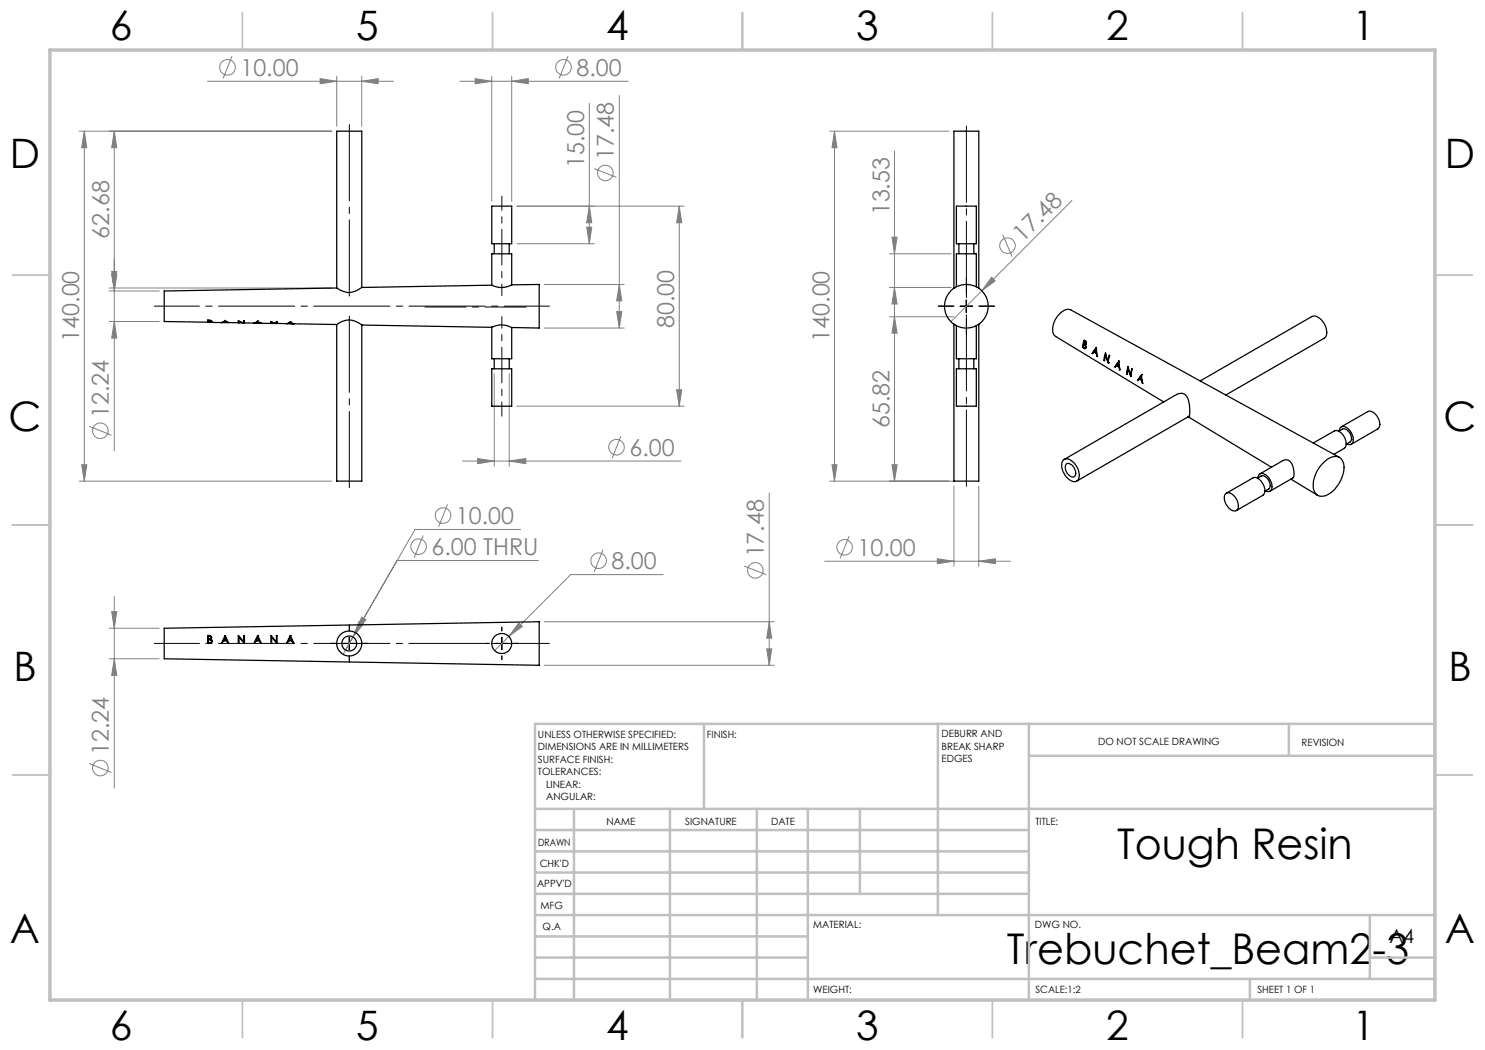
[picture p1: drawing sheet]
<svg xmlns="http://www.w3.org/2000/svg" width="297mm" height="210mm" viewBox="0 0 297 210" stroke-linecap="round" stroke-linejoin="round" font-family="sans-serif">
<g fill="none" stroke="#808080" stroke-width=".2">
<path d="M41.5 16.3h37.2M46.4 11.2l-1.8 4.5M64 15.7l3.3 .6-3.3 .4zM67.3 15.2v10.1M72.4 16.3l3.2-.6v1zM72.4 15.2v10.1M92 16.3h33.6M95 15.7l3.4 .6-3.4 .4zM98.4 15.2v25M102.3 16.3l3.4-.6v1zM102.3 15.2v25M113.6 11.2l-1.8 4.5"/>
<path d="M123.9 19.1v46.5M15.8 26.2h50.6M16.9 26.2l.5 3.4h-1.1zM16.9 26.2v70M22.9 26.2l.5 3.4h-1.1zM22.9 26.2v64M117.9 20.7v28M118.9 33.7l4.4 1.8M165.9 26.2h23.9M166.9 26.2l.5 3.4h-1zM166.9 26.2v70M178.9 30.2v66"/>
<path d="M21.8 57.6h44.6M21.8 58.2h10.1M22.3 54.3h1.1l-.5 3.3zM22.3 54.9h1.1l-.5 3.3zM103.4 48.7h15.5M108.8 56.9h16M117.3 45.4h1.1l-.5 3.3zM117.9 41.2l.5 3.3h-1.1zM123.9 56.9l.5 3.3h-1.1zM135.9 41.2l.4 3.3h-1zM135.9 41.2v40M136.8 41.2h-33.4"/>
<path d="M177.9 50.8h12.4M177.9 57.5h12.4M178.4 47.4h1l-.5 3.4zM178.9 57.5l.5 3.3h-1zM198.3 55.4l.7 .8-2.6 2zM200.6 46.9l1.8 4.4M214.4 40.1l-24.2 24.2M21.8 64.3h10.1M22.9 64.3l.5 3.3h-1.1zM98.8 74.7v18.5M101.8 74.7v18.5M108.8 65.6h16"/>
<path d="M123.3 62.3h1.1l-.5 3.3zM135.3 78h1l-.4 3.2zM177.9 63.4h12.9M178.9 63.4l.5 3.2h-1zM15.8 96.2h50.6M16.3 92.9h1.1l-.5 3.3zM17.9 85.3l4.4 1.8M92.5 92.2h43.7M95.5 91.7l3.3 .5-3.3 .5zM101.8 92.2l3.4-.5v1zM103.4 81.2h33.4M124.2 87.2l-1.8 4.5"/>
<path d="M153.8 98.6v34.5M165.9 96.2h24.9M166.4 92.9h1l-.5 3.3zM178.4 92.9h1l-.5 3.3zM190.8 97.3v15.9M195.8 97.3v15.9M22.9 119.3v38.3M84.6 107.1l-1.8 4.4M89.5 100.9l-1.8 4.4M104.1 105.9h-21.1l-11.9 20.6M107.7 112.1h-28.3l-10.3 17.9M120.6 109.9l-1.7 4.5"/>
<path d="M132.6 114.9h-18.5l-15.2 15.2M148.8 113.2l4.5 1.8M164.9 112.2h37.2M169.8 107.2l-1.8 4.5M187.5 111.8l3.3 .4-3.3 .5zM195.8 112.2l3.3-.4v.9zM21.8 125.7h10.1M21.8 131.8h10.1M22.3 122.3h1.1l-.5 3.4zM22.9 131.8l.5 3.3h-1.1zM71.1 126.5l-2.5 4.4M71.8 124.3l.9 .5-2.1 2.6z"/>
<path d="M72.3 123.4l.9 .5-2.1 2.6zM103.8 124.6l.7 .7-2.7 2zM108.8 124.3h46M108.8 133.1h46M153.4 129.8h.9l-.5 3.3zM153.8 124.3l.5 3.3h-.9zM17.9 152.7l4.4 1.8"/>
<circle cx="45.5" cy="13.5" r="1.55"/>
<circle cx="112.7" cy="13.5" r="1.55"/>
<circle cx="121.1" cy="34.6" r="1.55"/>
<circle cx="201.5" cy="49.1" r="1.55"/>
<circle cx="20.1" cy="86.1" r="1.55"/>
<circle cx="123.3" cy="89.5" r="1.55"/>
<circle cx="83.7" cy="109.3" r="1.56"/>
<circle cx="88.6" cy="103.1" r="1.55"/>
<circle cx="119.7" cy="112.1" r="1.55"/>
<circle cx="151.1" cy="114.1" r="1.56"/>
<circle cx="168.9" cy="109.5" r="1.56"/>
<circle cx="20.1" cy="153.6" r="1.55"/>
</g>
<path d="M109.9 61.2h-79M109.9 128.7h-79" fill="none" stroke="#000" stroke-width=".2" stroke-dasharray="15.2 1.3 1.3 1.3" stroke-dashoffset="6.2"/>
<path d="M100.4 71.7v-8.4" fill="none" stroke="#000" stroke-width=".2" stroke-dasharray="15.2 1.3 1.3 1.3" stroke-dashoffset="13"/>
<path d="M100.4 59.1v-8.4" fill="none" stroke="#000" stroke-width=".2" stroke-dasharray="15.2 1.3 1.3 1.3" stroke-dashoffset="12.9"/>
<g fill="none" stroke="#000" stroke-width=".2" stroke-dasharray="15.2 1.3 1.3 1.3">
<path d="M100.4 50.7v-2M193.3 58.7v-3.1M100.4 71.7v2M190.8 61.2h-3.1M193.3 63.7v3.1M195.8 61.2h3.1M67.4 128.7h-1.3M69.9 126.2v-1.3M69.9 131.2v1.2M72.4 128.7h1.2M97.9 128.7h-.8M100.4 126.2v-.8"/>
<path d="M100.4 131.2v.7M102.9 128.7h.7"/>
</g>
<path d="M100.4 48.7v-9.5M100.4 83.2v-9.5" fill="none" stroke="#000" stroke-width=".2" stroke-dasharray="15.2 1.3 1.3 1.3" stroke-dashoffset="12.4"/>
<path d="M69.9 59.9v-35.7M69.9 62.5v35.7" fill="none" stroke="#000" stroke-width=".2" stroke-dasharray="15.2 1.3 1.3 1.3" stroke-dashoffset="-.7"/>
<path d="M105.2 61.4h-20.2" fill="none" stroke="#000" stroke-width=".2" stroke-dasharray="15.2 1.3 1.3 1.3" stroke-dashoffset="7"/>
<path d="M193.3 60.5v-36.3M193.3 98.2v-36.2" fill="none" stroke="#000" stroke-width=".2" stroke-dasharray="15.2 1.3 1.3 1.3" stroke-dashoffset="-1"/>
<path d="M193.3 60v2.5M192 61.2h2.5M68.6 128.7h2.5M69.8 127.5v2.5M99.1 128.7h2.5M100.4 127.5v2.5" fill="none" stroke="#000" stroke-width=".2"/>
<g fill="none" stroke="#c0c0c0" stroke-width=".35">
<path d="M48.5 2.5v7.5M98.5 2.5v7.5M148.5 2.5v7.5M198.5 2.5v7.5M248.5 2.5v7.5M2.5 55h7.5M287 55h7.5M2.5 105h7.5M287 105h7.5M2.5 155h7.5M287 155h7.5M48.5 200v7.5"/>
<path d="M98.5 200v7.5M148.5 200v7.5M198.5 200v7.5M248.5 200v7.5"/>
</g>
<g fill="none" stroke="#c0c0c0" stroke-width=".5">
<path d="M140.8 144.8v17M187.6 144.8v38.2M205.8 144.8v55.2M205.8 151.2h81.2M257.8 144.8v6.4M287 144.8h-180v55.2M107 161.8h180M107 178.8h98.8M107 174.5h98.8M107 170.3h98.8M107 166h98.8M114.8 161.8v38.2"/>
<path d="M134 161.8v38.2M151.4 161.8v38.2M161.6 161.8v38.2M172 161.8v17M107 195.8h180M107 191.5h54.6M107 187.3h54.6M107 183h180M250 195.8v4.2M274 191.5h13M274 183v12.8"/>
</g>
<path d="M10 10h277v190h-277z" fill="none" stroke="#c0c0c0" stroke-width=".7"/>
<g fill="#808080">
<path d="M198.3 55.4l.7 .8-2.6 2z"/>
<path d="M72.4 16.3l3.2-.6v1zM64 15.7l3.3 .6-3.3 .4zM102.3 16.3l3.4-.6v1zM95 15.7l3.4 .6-3.4 .4z"/>
<path d="M95.5 91.7l3.3 .5-3.3 .5zM101.8 92.2l3.4-.5v1zM72.3 123.4l-1.2 3.1 2.1-2.6zM71.8 124.3l-1.2 3.1 2.1-2.6zM103.8 124.6l-2 2.7 2.7-2zM187.5 111.8l3.3 .4-3.3 .5zM195.8 112.2l3.3-.4v.9z"/>
<path d="M117.3 45.4h1.1l-.5 3.3zM117.9 41.2l.5 3.3h-1.1z"/>
<path d="M16.9 26.2l.5 3.4h-1.1zM16.3 92.9h1.1l-.5 3.3zM22.9 26.2l.5 3.4h-1.1zM22.3 54.3h1.1l-.5 3.3zM22.3 54.9h1.1l-.5 3.3zM22.9 64.3l.5 3.3h-1.1zM135.9 41.2l.4 3.3h-1zM135.3 78h1l-.4 3.2zM123.9 56.9l.5 3.3h-1.1zM123.3 62.3h1.1l-.5 3.3zM22.3 122.3h1.1l-.5 3.4zM22.9 131.8l.5 3.3h-1.1zM153.8 124.3l.5 3.3h-.9zM153.4 129.8h.9l-.5 3.3zM166.9 26.2l.5 3.4h-1zM166.4 92.9h1l-.5 3.3zM178.4 47.4h1l-.5 3.4zM178.9 57.5l.5 3.3h-1zM178.9 63.4l.5 3.2h-1zM178.4 92.9h1l-.5 3.3z"/>
</g>
<g fill="none" stroke="#000" stroke-width=".25">
<path d="M72.4 57.5v-31.3h-5.1v31.4l-34.5 .6v6.1l8.7 .1M72.4 57.5a3.7 3.7 0 0 1-5 .1M98.4 41.2h3.9v7.5h-3.9zM98.4 57l-26 .5M98.8 48.7v2.1M101.8 48.7v2.1M102.3 57l5.5-.1v8.7l-5.5-.1M102.3 57a4.3 4.3 0 0 1-3.9 0M102.3 57v-6.2h-3.9v6.2M190.8 57.7v-31.5h5v31.5M191.3 57.4v-6.6h4v6.6M191.3 41.2h4v7.5h-4z"/>
<path d="M191.8 48.7v2.1M194.8 48.7v2.1M41.5 64.4l.4 .1M41.7 64.1h.1M41.7 64.3h.1M41.7 64.1v.2M41.7 64.4h.6M41.7 64.3v.1M41.7 64.4h.4M41.8 64.1l.4 .1M41.8 64.1h.1M41.9 64.5h2.4"/>
<path d="M42.1 64.4h.2M42.1 64.3v.1M42.2 64.3l.2 .1-.5 .1M42.2 64.3l.1-.1-.1-.1-.7-.1v.4M42.2 64.3h.1M42.2 64.2l-.5 .1M42.2 64.1v.1M42.3 64.4h.1M44.3 64.5l.4-.1 .3-.3 .8 .4M44.3 64.5h1.5M44.7 64.5h-.3M44.7 64.5h.7"/>
<path d="M44.7 64.4v.1M44.7 64.4h.6M44.7 64.3v.1M45 64.3l.3 .1M45 64.3l-.3 .1M45 64.1v.2M45.3 64.3v.1M45.4 64.5h.2M45.4 64.4v.1M45.8 64.5h1.9M47.7 64.5v-.3l1.1 .3v-.3h.1v.4M47.7 64.5h.1"/>
<path d="M47.8 64.3v.2M47.8 64.3l1.1 .3M47.8 64.5l1.1 .1M47.8 64.2v.1M48.9 64.6h.1M48.9 64.2v.4M48.9 64.6h1.9M50.9 64.6l1.2 .1M51.2 64.6h-.3M51.2 64.6h.7M51.2 64.5v.1M51.3 64.5l.5 .1"/>
<path d="M51.3 64.4v.1M51.5 64.2l.4 .3 .4 .2M51.5 64.2h.1M51.5 64.2l-.7 .4h.1M51.5 64.4l.3 .2M51.5 64.2v.2M51.5 64.4l-.2 .1M51.8 64.5v.1M51.9 64.6l.2 .1M51.9 64.5v.1M52.1 64.7h.2M52.3 64.7h1.9"/>
<path d="M54.2 64.3h.1M54.2 64.3v.4M54.2 64.7h1.2M54.2 64.3l1.1 .4v-.4h.1M54.3 64.4v.3M54.3 64.4l1.1 .3M54.3 64.3v.1M55.4 64.3v.4M55.4 64.7h1.9M57.3 64.7h.2M57.5 64.7l1.2 .1M57.7 64.7h.7"/>
<path d="M57.7 64.7h-.2M57.7 64.6v.1M57.8 64.7h.5M57.8 64.6v.1M58.1 64.4l.7 .4M58.1 64.4h.1M58.1 64.4l-.8 .3M58.1 64.5l.2 .2M58.1 64.5l-.3 .2M58.1 64.4v.1M58.3 64.6v.1M58.4 64.7l.3 .1"/>
<path d="M58.4 64.7h.1M58.7 64.8h.1M58.8 64.8l8.5 .1M67.3 64.9a3.8 3.8 0 0 1 5.1 .1v31.2h-5.1zM72.4 65l26 .4v6.3h3.9v-6.2M98.4 73.8h3.9v7.4h-3.9zM98.4 65.4a4.4 4.4 0 0 1 3.9 .1M98.8 71.7v2.1M101.8 71.7v2.1M190.8 64.8v31.4h5v-31.4M191.3 65.1v6.6h4v-6.6M191.3 73.8h4v7.4h-4z"/>
<path d="M191.8 71.7v2.1M194.8 71.7v2.1M216.5 69.5l.3-1.5a.55 .55 0 0 1 .5 .5 .55 .55 0 0 1-.2 .5l.1 .5M216.5 69.5l.3 .2M216.6 69.5h-.1M216.7 68.9v.2a.28 .28 0 0 0 0 .4 .28 .28 0 0 0 .4 0M216.7 68.9v.1M216.7 69l.3 .1M216.9 68.8l-.2 .1M216.9 68.3l.1 .1M216.9 68.3l-.1 .5 .2 .1 .2-.2M216.9 68.9l-.2 .1"/>
<path d="M217 69.1l.1 .4M217 68.4l.2 .3M217 68.1l-.1 .2M217.2 68.8h.1M217.2 69l-.2 .1M217.2 68.3l-.2 .1M217.2 69.5l-.1 .2h-.3M217.2 69.5l-.4 .2M217.2 69.4l-.1 .1M217.2 68.7l-.1 .2M217.3 68.6l-.1 .1M218.4 70.7l.9-1.2 .2 1.8-.1-.1"/>
<path d="M218.7 70.5l-.3 .2M218.8 70.4l-.3 .3h-.1M218.8 70.4l.5 .3M218.9 70.3l-.1 .1M219.1 69.8l-.3 .5 .4 .2M219.1 69.8l.1 .7M219.3 70.7l.1 .5M219.3 69.8h-.2M219.3 70.4l-.1 .1M219.4 70.6l-.1 .1M219.5 71.1l-.1 .1M220.9 72l-.1 .1"/>
<path d="M221.1 71l-.2 1.1h-.1M221.1 71l.6 1.6M221.1 70.6l-.3 1.5M221.1 70.6h.1M221.1 70.6l.5 1.6M221.2 70.9l-.1 .1M221.6 72.2l.3-1.2-.2 1.6M221.7 72.6h.1M221.7 72.2h-.1M223 73.4l.8-1.2 .2 1.8-.1-.1M223.2 73.2l-.2 .2M223.3 73.1l-.3 .3"/>
<path d="M223.3 73.1l.5 .3M223.4 73l-.1 .1M223.7 72.5l-.4 .5 .5 .2M223.7 72.5l.1 .7M223.8 73.4l.1 .5M223.8 72.5h-.1M223.8 73.2h.1M223.9 73.3l-.1 .1M224 73.9h-.1M225.4 74.8l.2-1.5 .5 1.6M225.5 74.7l-.1 .1M225.6 73.7l-.2 1.1"/>
<path d="M225.6 73.7l.6 1.6 .2-1.5-.1 .1-.2 1M225.7 73.7h-.1M226.2 74.9h-.1M227.7 75.9l-.2 .2M227.8 75.8l.5 .3M227.8 75.8l-.2 .3h-.1M227.9 75.7l-.1 .1M228.2 75.2l-.3 .5 .4 .2M228.2 75.2l.1 .7M228.3 75.2h-.1M228.3 74.9l.3 1.8-.1-.1M228.3 74.9h.1"/>
<path d="M228.3 74.9l-.8 1.2M228.3 76.1l.2 .5M228.4 75.9h-.1M228.4 76.1h-.1M228.5 76.6h.1M240 76.2l22.4-12.9a1.98 1.98 0 0 1 2.4 1.3 2.26 2.26 0 0 1 0 3.1l-19.7 11.3M212.6 92.1l.2-.2a1.85 1.85 0 0 1 2.2 .9 2.72 2.72 0 0 1 .5 3.3 1.66 1.66 0 0 1-2.2-.7 2.92 2.92 0 0 1-.7-3.3zM212.8 91.9l22.5-13a1.58 1.58 0 0 1 2.4 1.3 5.9 5.9 0 0 1 .1 3.1l-22.5 12.9M213.3 92.8a1.44 1.44 0 0 1 1.8 1.3 .77 .77 0 0 1 0 1 .77 .77 0 0 1-1 .2 1.93 1.93 0 0 1-.8-2.5zM232.7 80.4l-21.6-13.1a2.61 2.61 0 0 1-.1-3.3 3.3 3.3 0 0 1 3-2.1l53.9 29.6M237.6 83.4l16.7 10M245.1 98.7a1.42 1.42 0 0 1 2 .8 2.07 2.07 0 0 1 .2 2.6 1.61 1.61 0 0 1-1.9-1 1.98 1.98 0 0 1-.3-2.4z"/>
<path d="M245.3 98.6l5.3-3a1.66 1.66 0 0 1 2 1.2 1.79 1.79 0 0 1 0 2.3l-5.3 3M251.5 95.6l.7-.4a1.71 1.71 0 0 1 1.8 1.9l-.2 .6-.8 .5M251.6 95.6a.86 .86 0 0 1 .5-.9 .86 .86 0 0 1 .9 .2 2.63 2.63 0 0 1 1.2 3.2 .77 .77 0 0 1-1.1 .1M252 94.8l4.6-2.7a1.32 1.32 0 0 1 1.9 1l.2 .6a2.32 2.32 0 0 1-.1 1.9M258.2 95.8l5.3 3.3M258.6 95.6l-4.6 2.6M262.6 88.6l4.2-2.4a1.67 1.67 0 0 1 2.1 1.2 1.83 1.83 0 0 1 0 2.3l-2.1 1.2M264.7 92.6a2.91 2.91 0 0 1 3.2-1.1 3.3 3.3 0 0 1 .5 4 5.3 5.3 0 0 1-4.1 3.8 1.94 1.94 0 0 1-1.7-2.5 6.9 6.9 0 0 1 2.1-4.2zM267.8 86.2l.7-.4a1.71 1.71 0 0 1 1.8 1.9l-.2 .7-.9 .5M267.8 86.2a.94 .94 0 0 1 .7-.9 .94 .94 0 0 1 1.1 .4 2.49 2.49 0 0 1 .8 3 .77 .77 0 0 1-1.1 .1M268.3 85.4l5.2-3.1a1.91 1.91 0 0 1 2.2 1.5 1.5 1.5 0 0 1-.1 2l-5.3 3.1M32.8 125.7l75-1.4v8.8l-75-1.3z"/>
<path d="M41.5 127.1a.49 .49 0 0 1 .7 .1 .49 .49 0 0 1 0 .6 .44 .44 0 0 1 .2 .6 .44 .44 0 0 1-.5 .3h-.4zM41.7 127.9l.4 .1a.28 .28 0 0 1 .2 .3 .28 .28 0 0 1-.3 .2h-.3zM45 127.1l.8 1.6h-.2l-.2-.5h-.7l-.3 .5h-.1zM45 127.4l.3 .6h-.6zM47.7 127.1l1.1 1.3v-1.3h.1v1.6l-1.1-1.2v1.2h-.1zM51.5 127.1l.8 1.6h-.2l-.2-.5h-.7l-.3 .5h-.1zM51.5 127.1h.1M51.5 127.4l.3 .6h-.5zM54.2 127.1v1.6h.1v-1.2l1.1 1.2M54.2 127.1h.1M54.2 127.1l1.1 1.3v-1.3h.1v1.6M55.4 128.7h.1"/>
<path d="M58.1 127.1l.7 1.6h-.1l-.3-.5h-.7l-.2 .5h-.2zM58.1 127.1h.1M58.1 127.4l.2 .6h-.5z"/>
<circle cx="193.3" cy="61.3" r="4.4"/>
<circle cx="41.9" cy="127.5" r=".26"/>
<circle cx="69.8" cy="128.7" r="1.5"/>
<circle cx="69.9" cy="128.7" r="2.5"/>
<circle cx="100.3" cy="128.7" r="2.01"/>
</g>
<g font-size="8.5">
<text x="223.4" y="171.8">Tough Resin</text>
<text x="201.4" y="192.7">Trebuchet_Beam2-3</text>
</g>
<g font-size="8.1">
<text x="22" y="8">6</text>
<text x="71.2" y="8">5</text>
<text x="121.2" y="8">4</text>
<text x="171.3" y="8">3</text>
<text x="221.3" y="8">2</text>
<text x="270.5" y="8">1</text>
<text x="2" y="33.6">D</text>
<text x="289" y="33.6">D</text>
<text x="1.7" y="86.1">C</text>
<text x="288.7" y="86.1">C</text>
<text x="2.7" y="136.1">B</text>
<text x="289.7" y="136.1">B</text>
<text x="2" y="188.6">A</text>
<text x="289" y="188.6">A</text>
<text x="22" y="208">6</text>
<text x="71.2" y="208">5</text>
<text x="121.2" y="208">4</text>
<text x="171.3" y="208">3</text>
<text x="221.3" y="208">2</text>
<text x="270.5" y="208">1</text>
</g>
<g font-size="4.7" fill="#808080">
<text x="48.1" y="15.2">10.00</text>
<text x="115.3" y="15.2">8.00</text>
<text x="116.9" y="33.6" transform="rotate(-90 116.9 33.6)">15.00</text>
<text x="122.8" y="32" transform="rotate(-90 122.8 32)">17.48</text>
<text x="21.9" y="47.7" transform="rotate(-90 21.9 47.7)">62.68</text>
<text x="177.9" y="43.1" transform="rotate(-90 177.9 43.1)">13.53</text>
<text x="204.5" y="48.5" transform="rotate(-45 204.5 48.5)">17.48</text>
<text x="134.9" y="65.6" transform="rotate(-90 134.9 65.6)">80.00</text>
<text x="15.9" y="68.3" transform="rotate(-90 15.9 68.3)">140.00</text>
<text x="165.9" y="68.3" transform="rotate(-90 165.9 68.3)">140.00</text>
<text x="21.8" y="83.6" transform="rotate(-90 21.8 83.6)">12.24</text>
<text x="177.9" y="85.6" transform="rotate(-90 177.9 85.6)">65.82</text>
<text x="125.9" y="91.1">6.00</text>
<text x="91.2" y="104.8">10.00</text>
<text x="86.3" y="111">6.00 THRU</text>
<text x="122.3" y="113.8">8.00</text>
<text x="152.8" y="111.5" transform="rotate(-90 152.8 111.5)">17.48</text>
<text x="171.5" y="111.2">10.00</text>
<text x="21.8" y="151" transform="rotate(-90 21.8 151)">12.24</text>
</g>
<text font-size="3.9" x="277.9" y="188.5">A4</text>
<g font-size="2">
<text x="107.6" y="147.6">UNLESS OTHERWISE SPECIFIED:</text>
<text x="141.4" y="147.6">FINISH:</text>
<text x="188.3" y="147.5">DEBURR AND</text>
<text x="188.3" y="150">BREAK SHARP</text>
<text x="219.6" y="149">DO NOT SCALE DRAWING</text>
<text x="260.3" y="149.2">REVISION</text>
<text x="107.6" y="150.1">DIMENSIONS ARE IN MILLIMETERS</text>
<text x="107.6" y="152.6">SURFACE FINISH:</text>
<text x="107.6" y="155.1">TOLERANCES:</text>
<text x="188.3" y="152.5">EDGES</text>
<text x="109.2" y="157.6">LINEAR:</text>
<text x="109.2" y="160.1">ANGULAR:</text>
<text x="121.3" y="165">NAME</text>
<text x="137" y="164.9">SIGNATURE</text>
<text x="154.2" y="164.9">DATE</text>
<text x="207.1" y="164.9">TITLE:</text>
<text x="107.6" y="169.1">DRAWN</text>
<text x="107.9" y="173.3">CHK'D</text>
<text x="107.4" y="177.4">APPV'D</text>
<text x="108.1" y="181.8">MFG</text>
<text x="108.5" y="186">Q.A</text>
<text x="162.6" y="185.5">MATERIAL:</text>
<text x="207" y="185.5">DWG NO.</text>
<text x="162.6" y="198.5">WEIGHT:</text>
<text x="207.1" y="198.6">SCALE:1:2</text>
<text x="251.5" y="198.6">SHEET 1 OF 1</text>
</g>
</svg>
